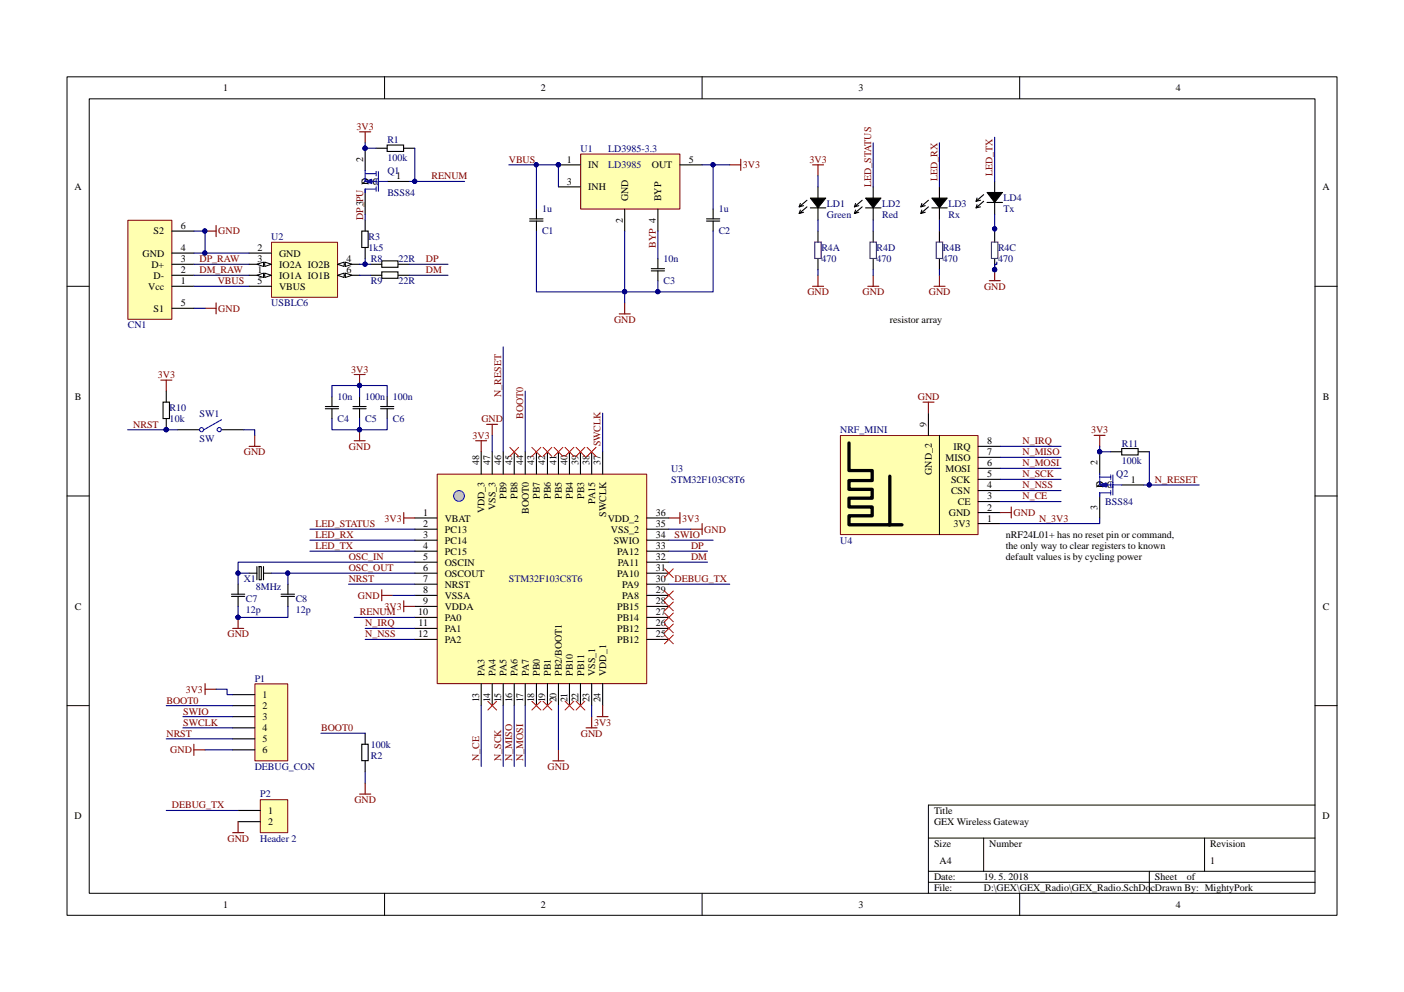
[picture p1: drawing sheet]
<svg xmlns="http://www.w3.org/2000/svg" width="297mm" height="210mm" viewBox="0 0 297 210" stroke-linecap="round" stroke-linejoin="round" font-family="sans-serif">
<path d="M14.2 16.3h268.7v177.4h-268.7z" fill="none" stroke="#000" stroke-width=".21"/>
<path d="M18.9 21h259.3v168h-259.3z" fill="#fff"/>
<g fill="none" stroke="#000" stroke-width=".21">
<path d="M81.4 16.2v4.7M148.5 16.2v4.7M215.7 16.2v4.7M18.9 20.9h259.3v168.1h-259.3zM14.2 60.6h4.6M278.2 60.6h4.7M14.2 104.9h4.6M278.2 104.9h4.7M14.2 149.3h4.6M278.2 149.3h4.7M196.4 177.3h81.8M208.1 177.3v7.1"/>
<path d="M254.8 177.3v7.1M278.2 170.3h-81.8v18.7M81.4 189v4.7M148.5 189v4.7M196.4 184.4h81.8M196.4 186.7h81.8M215.7 189v4.7M243.2 184.4v4.6"/>
</g>
<path d="M92.5 100.4h44.3v44.3h-44.3z" fill="#ffffb0"/>
<path d="M92.5 100.3h44.3v44.4h-44.3z" fill="none" stroke="#800000" stroke-width=".21"/>
<g fill="none" stroke="#000" stroke-width=".23">
<path d="M101.8 95.6v4.7M104.1 95.6v4.7M106.5 95.6v4.7M108.8 95.6v4.7M111.1 95.6v4.7M113.5 95.6v4.7M115.8 95.6v4.7M118.1 95.6v4.7M120.5 95.6v4.7M122.8 95.6v4.7M125.2 95.6v4.7M127.5 95.6v4.7"/>
<path d="M87.8 109.6h4.7M87.8 112h4.7M87.8 114.3h4.7M87.8 116.6h4.7M87.8 119h4.7M136.9 109.6h4.6M136.9 112h4.6M136.9 114.3h4.6M136.9 116.6h4.6M136.9 119h4.6M87.8 121.3h4.7M87.8 123.6h4.7"/>
<path d="M87.8 126h4.7M87.8 128.3h4.7M87.8 130.6h4.7M87.8 133h4.7M87.8 135.3h4.7M136.9 121.3h4.6M136.9 123.6h4.6M136.9 126h4.6M136.9 128.3h4.6M136.9 130.6h4.6M136.9 133h4.6M136.9 135.3h4.6"/>
<path d="M101.8 144.7v4.6M104.1 144.7v4.6M106.5 144.7v4.6M108.8 144.7v4.6M111.1 144.7v4.6M113.5 144.7v4.6M115.8 144.7v4.6M118.1 144.7v4.6M120.5 144.7v4.6M122.8 144.7v4.6M125.2 144.7v4.6M127.5 144.7v4.6"/>
</g>
<circle cx="97.1" cy="104.9" r="1.14" fill="#c0c0c0"/>
<circle cx="97.1" cy="104.9" r="1.14" fill="none" stroke="#00f" stroke-width=".21"/>
<path d="M122.9 32.6h20.9v11.6h-20.9z" fill="#ffffb0"/>
<path d="M122.8 32.6h21v11.6h-21z" fill="none" stroke="#800000" stroke-width=".21"/>
<path d="M118.1 34.9h4.7" fill="none" stroke="#000" stroke-width=".23"/>
<circle cx="118.1" cy="34.9" r=".44" fill="#000080"/>
<circle cx="118.1" cy="34.9" r=".44" fill="none" stroke="#000080" stroke-width=".21"/>
<path d="M118.1 39.5h4.7M143.8 34.9h4.7M132.2 44.2v4.7M139.2 44.2v4.7" fill="none" stroke="#000" stroke-width=".23"/>
<circle cx="118.1" cy="34.9" r=".44" fill="#000080"/>
<circle cx="118.1" cy="34.9" r=".44" fill="none" stroke="#000080" stroke-width=".21"/>
<path d="M112.1 46.8h2.8M112.1 46.3h2.8M113.5 44.2v2.1M113.5 46.8v2.1M137.8 57.3h2.8M137.8 56.9h2.8M139.2 54.7v2.2M139.2 57.3v2.1M149.5 46.8h2.8M149.5 46.3h2.8M150.9 44.2v2.1M150.9 46.8v2.1" fill="none" stroke="#000" stroke-width=".23"/>
<path d="M131 66.4h2.3M132.2 64.1v2.3" fill="none" stroke="#800000" stroke-width=".23"/>
<path d="M27.1 46.7h9.3v20.9h-9.3z" fill="#ffffb0"/>
<path d="M27 46.6h9.4v21h-9.4z" fill="none" stroke="#800000" stroke-width=".21"/>
<path d="M36.4 48.9h4.6M36.4 53.6h4.6M36.4 58.3h4.6M36.4 55.9h4.6M36.4 65.2h4.6M36.4 60.6h4.6" fill="none" stroke="#000" stroke-width=".23"/>
<path d="M57.5 51.3h13.9v11.6h-13.9z" fill="#ffffb0"/>
<path d="M57.4 51.3h14v11.6h-14z" fill="none" stroke="#800000" stroke-width=".21"/>
<path d="M52.7 58.3h4.7" fill="none" stroke="#000" stroke-width=".23"/>
<path d="M56 57.8l1.4 .5-1.4 .4z" fill="#fff"/>
<path d="M56 57.8l1.4 .5-1.4 .4z" fill="none" stroke="#000" stroke-width=".21"/>
<path d="M54.4 58.3l1.3-.5v.9z" fill="#fff"/>
<path d="M54.4 58.3l1.3-.5v.9z" fill="none" stroke="#000" stroke-width=".21"/>
<path d="M71.4 58.3h4.7" fill="none" stroke="#000" stroke-width=".23"/>
<path d="M71.4 58.3l1.4-.5v.9z" fill="#fff"/>
<path d="M71.4 58.3l1.4-.5v.9z" fill="none" stroke="#000" stroke-width=".21"/>
<path d="M73.1 57.8l1.4 .5-1.4 .4z" fill="#fff"/>
<path d="M73.1 57.8l1.4 .5-1.4 .4z" fill="none" stroke="#000" stroke-width=".21"/>
<path d="M71.4 55.9h4.7" fill="none" stroke="#000" stroke-width=".23"/>
<path d="M71.4 55.9l1.4-.4v.9z" fill="#fff"/>
<path d="M71.4 55.9l1.4-.4v.9z" fill="none" stroke="#000" stroke-width=".21"/>
<path d="M73.1 55.5l1.4 .4-1.4 .5z" fill="#fff"/>
<path d="M73.1 55.5l1.4 .4-1.4 .5z" fill="none" stroke="#000" stroke-width=".21"/>
<path d="M52.7 55.9h4.7" fill="none" stroke="#000" stroke-width=".23"/>
<path d="M56 55.5l1.4 .4-1.4 .5z" fill="#fff"/>
<path d="M56 55.5l1.4 .4-1.4 .5z" fill="none" stroke="#000" stroke-width=".21"/>
<path d="M54.4 55.9l1.3-.4v.9z" fill="#fff"/>
<path d="M54.4 55.9l1.3-.4v.9zM171.4 41.9h3.3l-1.6 2.1z" fill="none" stroke="#000" stroke-width=".21"/>
<g fill="none" stroke="#000" stroke-width=".23">
<path d="M173.1 39.5v2.4M52.7 53.6h4.7M169.3 44.4l-.2 .8M169.3 43.1l-.2 .7M170.7 43.8l-1.6 1.4 .9-.3M170.7 42.4l-1.6 1.4 .9-.3M171.4 44h3.3M173.1 44v2.6M52.7 60.6h4.7M54.4 119.9v2.8M54.8 119.9h.5v2.8h-.5zM55.7 119.9v2.8"/>
<path d="M49 126.2h2.8M49 125.7h2.8M50.4 123.6v2.1M50.4 126.2v2.1M52.7 121.3h1.7M55.7 121.3h1.7M59.5 126.2h2.8M59.5 125.7h2.8M60.9 123.6v2.1M60.9 126.2v2.1"/>
</g>
<path d="M171.9 34.9h2.3M173.1 34.9v2.3M173.1 58.3v2.3M43.4 65.2h2.3M45.7 64.1v2.3M171.9 60.6h2.3M49.2 133h2.4M50.4 130.6v2.4" fill="none" stroke="#800000" stroke-width=".23"/>
<path d="M171.4 41.9h3.3l-1.6 2.1z" fill="#000"/>
<circle cx="50.4" cy="130.6" r=".44" fill="#000080"/>
<circle cx="50.4" cy="130.6" r=".44" fill="none" stroke="#000080" stroke-width=".21"/>
<path d="M154.4 34.9h2.3M156.7 33.7v2.4M43.4 48.9h2.3M45.7 47.7v2.4" fill="none" stroke="#800000" stroke-width=".23"/>
<path d="M76.5 48.9h1.4v3.5h-1.4zM77.3 46.6v2.3M77.3 52.4v2.3M78.4 55.9h2.4M78.4 58.3h2.4M80.8 55.2h3.4v1.4h-3.4zM80.8 57.5h3.4v1.4h-3.4zM84.3 55.9h2.3M84.3 58.3h2.3" fill="none" stroke="#000" stroke-width=".23"/>
<circle cx="43.3" cy="48.9" r=".44" fill="#000080"/>
<circle cx="43.3" cy="48.9" r=".44" fill="none" stroke="#000080" stroke-width=".21"/>
<path d="M76.1 27.9h2.3M77.3 27.9v2.3M52.7 94.4h2.4M53.9 92.1v2.3" fill="none" stroke="#800000" stroke-width=".23"/>
<path d="M79.6 31.4h2.3M81.9 30.7h3.5v1.3h-3.5zM85.4 31.4h2.4M35.2 82.8v2.3M35.2 88.6v2.3" fill="none" stroke="#000" stroke-width=".23"/>
<circle cx="35.2" cy="90.9" r=".44" fill="#000080"/>
<circle cx="35.2" cy="90.9" r=".44" fill="none" stroke="#000080" stroke-width=".21"/>
<path d="M34.5 85.1h1.4v3.5h-1.4z" fill="none" stroke="#000" stroke-width=".23"/>
<circle cx="35.2" cy="90.9" r=".44" fill="#000080"/>
<circle cx="35.2" cy="90.9" r=".44" fill="none" stroke="#000080" stroke-width=".21"/>
<g fill="none" stroke="#800000" stroke-width=".23">
<path d="M34 80.4h2.4M35.2 80.4v2.4M100.6 93.3h2.4M101.8 93.3v2.3M103 89.8h2.3M104.1 89.8v2.3M141.5 109.6h2.3M143.8 108.5v2.3M146.2 112h2.3M148.5 110.8v2.3M80.8 124.8v2.3M80.8 126h2.3"/>
<path d="M85.4 127.1v2.4M85.4 128.3h2.4M43.4 144.7v2.3M43.4 145.8h2.3M124 154h2.3M125.2 151.6v2.4M126.3 151.6h2.3M127.5 149.3v2.3"/>
</g>
<path d="M177.8 92.2h29.1v20.9h-29.1z" fill="#ffffb0"/>
<path d="M177.8 92.2h29.1v20.9h-29.1z" fill="none" stroke="#800000" stroke-width=".21"/>
<path d="M196.4 87.4v4.7M207 99.1h4.6M207 96.8h4.6M207 94.4h4.6M235 95.6h2.3M237.3 94.9h3.5v1.4h-3.5zM240.8 95.6h2.4M207 110.8h4.6M207 108.5h4.6M207 106.1h4.6M207 103.8h4.6M207 101.4h4.6" fill="none" stroke="#000" stroke-width=".23"/>
<path d="M179.6 93.7v5.9h4.9v2.1h-4.9v1.8h4.9v1.9h-4.9v1.9h4.9v1.8h-4.9v1.9h8.7v-10.2M188 111h2.8" fill="none" stroke="#000" stroke-width=".7"/>
<path d="M198.8 92.1v21" fill="none" stroke="#000" stroke-width=".21"/>
<path d="M195.3 85.1h2.3M196.4 85.1v2.3M231.5 92.1h2.3M232.7 92.1v2.3M211.6 108.5h2.3M213.9 107.3v2.3" fill="none" stroke="#800000" stroke-width=".23"/>
<path d="M212.9 112.1h38.4v10.4h-38.4z" fill="#fff"/>
<path d="M212.8 112h38.5v10.5h-38.5z" fill="none" stroke="#fff" stroke-width=".21"/>
<path d="M68.8 86.5h2.8M68.8 86h2.8M70.2 83.9v2.1M70.2 86.5v2.1M74.7 86.5h2.8M74.7 86h2.8M76.1 83.9v2.1M76.1 86.5v2.1M80.5 86.5h2.8M80.5 86h2.8M81.9 83.9v2.1M81.9 86.5v2.1" fill="none" stroke="#000" stroke-width=".23"/>
<path d="M74.9 93.3h2.4M76.1 90.9v2.4" fill="none" stroke="#800000" stroke-width=".23"/>
<circle cx="76.1" cy="90.9" r=".44" fill="#000080"/>
<circle cx="76.1" cy="90.9" r=".44" fill="none" stroke="#000080" stroke-width=".21"/>
<path d="M74.9 79.2h2.4M76.1 79.2v2.4" fill="none" stroke="#800000" stroke-width=".23"/>
<circle cx="76.1" cy="81.6" r=".44" fill="#000080"/>
<circle cx="76.1" cy="81.6" r=".44" fill="none" stroke="#000080" stroke-width=".21"/>
<path d="M184.7 58.3v2.3M198.8 58.3v2.3M209.3 59.4h2.3M210.4 57.1v2.3M183.6 60.6h2.3M197.6 60.6h2.3M85.4 108.5v2.3M85.4 109.6h2.4M118.1 158.7v2.3M76.1 168h2.3M77.3 165.7v2.3M117 161h2.3" fill="none" stroke="#800000" stroke-width=".23"/>
<g fill="none" stroke="#000" stroke-width=".23">
<path d="M184.7 39.5v2.4M198.8 39.5v2.4M210.4 38.4v2.3M181 44.4l-.2 .8M181 43.1l-.2 .7M182.4 43.8l-1.6 1.4 .9-.3M182.4 42.4l-1.6 1.4 .9-.3M183.1 44h3.3M184.7 44v2.6M195 44.4l-.2 .8M195 43.1l-.2 .7M196.4 43.8l-1.6 1.4 .9-.3"/>
<path d="M196.4 42.4l-1.6 1.4 .9-.3M197.1 44h3.3M198.8 44v2.6M206.7 43.3l-.2 .7M206.7 41.9l-.2 .7M208.1 42.6l-1.6 1.4 .9-.2M208.1 41.2l-1.6 1.4 .9-.2M208.8 42.8h3.3M210.4 42.8v2.6"/>
</g>
<path d="M183.1 41.9h3.3l-1.7 2.1zM197.1 41.9h3.3l-1.6 2.1zM208.8 40.7h3.3l-1.7 2.1z" fill="#000"/>
<path d="M183.1 41.9h3.3l-1.7 2.1zM197.1 41.9h3.3l-1.6 2.1zM208.8 40.7h3.3l-1.7 2.1z" fill="none" stroke="#000" stroke-width=".21"/>
<circle cx="210.4" cy="57" r=".44" fill="#000080"/>
<circle cx="210.4" cy="57" r=".44" fill="none" stroke="#000080" stroke-width=".21"/>
<path d="M55.1 169.2h5.8v7h-5.8z" fill="#ffffb0"/>
<path d="M55.1 169.2h5.8v7h-5.8z" fill="none" stroke="#800000" stroke-width=".21"/>
<path d="M173.1 48.9v2.3M173.1 54.7v2.4M198.8 48.9v2.3M198.8 54.7v2.4M210.4 54.7v2.4M37.5 90.9h4.7M46.9 90.9h4.7M50.4 171.5h4.7M50.4 173.9h4.7" fill="none" stroke="#000" stroke-width=".23"/>
<path d="M49.2 176.2h2.4M50.4 173.9v2.3" fill="none" stroke="#800000" stroke-width=".23"/>
<g fill="none" stroke="#00f" stroke-width=".23">
<path d="M46.9 88.8l-3.8 2.1"/>
<circle cx="42.6" cy="90.9" r=".44"/>
<circle cx="46.4" cy="90.9" r=".44"/>
</g>
<path d="M172.4 51.2h1.3v3.5h-1.3zM198.1 51.2h1.3v3.5h-1.3z" fill="none" stroke="#650065" stroke-width=".23"/>
<circle cx="210.4" cy="57" r=".44" fill="#000080"/>
<circle cx="210.4" cy="57" r=".44" fill="none" stroke="#000080" stroke-width=".21"/>
<path d="M210.4 48.9v2.3" fill="none" stroke="#000" stroke-width=".23"/>
<path d="M209.8 51.2h1.3v3.5h-1.3z" fill="none" stroke="#650065" stroke-width=".23"/>
<circle cx="210.4" cy="57" r=".44" fill="#000080"/>
<circle cx="210.4" cy="57" r=".44" fill="none" stroke="#000080" stroke-width=".21"/>
<path d="M77.3 31.4v4.7M81.9 38.4h4.7M77.3 40.7v4.7M184.7 48.9v2.3M184.7 54.7v2.4" fill="none" stroke="#000" stroke-width=".23"/>
<path d="M184.1 51.2h1.3v3.5h-1.3z" fill="none" stroke="#650065" stroke-width=".23"/>
<circle cx="77.2" cy="31.4" r=".45" fill="#000080"/>
<circle cx="77.2" cy="31.4" r=".45" fill="none" stroke="#000080" stroke-width=".21"/>
<path d="M77.3 36.1v2.3h2.3M77.3 36.7h2.3M79.6 36.3v.9M79.6 37.9v1M79.6 39.5v1M80 38.4h1.9M80 36.3v4.2M79.6 40h-2.3v.7" fill="none" stroke="#00f" stroke-width=".23"/>
<path d="M77.3 38.4l1.4-.5v1z" fill="#00f"/>
<path d="M77.3 38.4l1.4-.5v1z" fill="none" stroke="#00f" stroke-width=".21"/>
<circle cx="77.2" cy="31.4" r=".45" fill="#000080"/>
<circle cx="77.2" cy="31.4" r=".45" fill="none" stroke="#000080" stroke-width=".21"/>
<path d="M232.7 95.6v4.7M232.7 104.9v4.7M237.3 102.6h4.7" fill="none" stroke="#000" stroke-width=".23"/>
<circle cx="232.6" cy="95.6" r=".45" fill="#000080"/>
<circle cx="232.6" cy="95.6" r=".45" fill="none" stroke="#000080" stroke-width=".21"/>
<path d="M232.7 100.3v2.3h2.3M232.7 101h2.3M235 104.3h-2.3v.6M235 100.5v.9M235 102.2v.9M235 103.8v.9M235.5 102.6h1.8M235.5 100.5v4.2" fill="none" stroke="#00f" stroke-width=".23"/>
<path d="M232.7 102.6l1.4-.4v.9z" fill="#00f"/>
<path d="M232.7 102.6l1.4-.4v.9z" fill="none" stroke="#00f" stroke-width=".21"/>
<circle cx="232.6" cy="95.6" r=".45" fill="#000080"/>
<circle cx="232.6" cy="95.6" r=".45" fill="none" stroke="#000080" stroke-width=".21"/>
<path d="M54 144.7h6.9v16.3h-6.9z" fill="#ffffb0"/>
<path d="M53.9 144.7h7v16.3h-7z" fill="none" stroke="#800000" stroke-width=".21"/>
<path d="M49.2 147h4.7M49.2 149.3h4.7M49.2 151.6h4.7M49.2 154h4.7M49.2 156.3h4.7M49.2 158.7h4.7M76.5 157.5h1.4v3.5h-1.4zM77.3 155.2v2.3M77.3 161v2.3" fill="none" stroke="#000" stroke-width=".23"/>
<path d="M41 157.5v2.4M41 158.7h2.4" fill="none" stroke="#800000" stroke-width=".23"/>
<path d="M118.1 39.5v-4.6h-4.6v9.3" fill="none" stroke="#000080" stroke-width=".23"/>
<circle cx="113.4" cy="34.9" r=".44" fill="#000080"/>
<circle cx="113.4" cy="34.9" r=".44" fill="none" stroke="#000080" stroke-width=".21"/>
<circle cx="118.1" cy="34.9" r=".44" fill="#000080"/>
<circle cx="118.1" cy="34.9" r=".44" fill="none" stroke="#000080" stroke-width=".21"/>
<path d="M132.2 61.8v2.3" fill="none" stroke="#000080" stroke-width=".23"/>
<circle cx="132.1" cy="61.7" r=".44" fill="#000080"/>
<circle cx="132.1" cy="61.7" r=".44" fill="none" stroke="#000080" stroke-width=".21"/>
<path d="M139.2 59.4v2.4" fill="none" stroke="#000080" stroke-width=".23"/>
<circle cx="139.2" cy="61.7" r=".45" fill="#000080"/>
<circle cx="139.2" cy="61.7" r=".45" fill="none" stroke="#000080" stroke-width=".21"/>
<path d="M107.7 34.9h5.8" fill="none" stroke="#000080" stroke-width=".23"/>
<circle cx="113.4" cy="34.9" r=".44" fill="#000080"/>
<circle cx="113.4" cy="34.9" r=".44" fill="none" stroke="#000080" stroke-width=".21"/>
<path d="M173.1 37.2v2.3M41 58.3h11.7M41 55.9h11.7M41 60.6h11.7M41 65.2h2.4M52.7 121.3h-2.3v2.3" fill="none" stroke="#000080" stroke-width=".23"/>
<circle cx="50.4" cy="121.3" r=".44" fill="#000080"/>
<circle cx="50.4" cy="121.3" r=".44" fill="none" stroke="#000080" stroke-width=".21"/>
<path d="M50.4 128.3v2.3" fill="none" stroke="#000080" stroke-width=".23"/>
<circle cx="50.4" cy="130.6" r=".44" fill="#000080"/>
<circle cx="50.4" cy="130.6" r=".44" fill="none" stroke="#000080" stroke-width=".21"/>
<path d="M60.9 128.3v2.3h-10.5" fill="none" stroke="#000080" stroke-width=".23"/>
<circle cx="50.4" cy="130.6" r=".44" fill="#000080"/>
<circle cx="50.4" cy="130.6" r=".44" fill="none" stroke="#000080" stroke-width=".21"/>
<path d="M150.9 34.9v9.3" fill="none" stroke="#000080" stroke-width=".23"/>
<circle cx="150.8" cy="34.9" r=".45" fill="#000080"/>
<circle cx="150.8" cy="34.9" r=".45" fill="none" stroke="#000080" stroke-width=".21"/>
<path d="M148.5 34.9h5.9" fill="none" stroke="#000080" stroke-width=".23"/>
<circle cx="150.8" cy="34.9" r=".45" fill="#000080"/>
<circle cx="150.8" cy="34.9" r=".45" fill="none" stroke="#000080" stroke-width=".21"/>
<path d="M41 48.9h2.4v4.7M76.1 58.3h2.3M86.6 55.9h8.2M86.6 58.3h8.2" fill="none" stroke="#000080" stroke-width=".23"/>
<circle cx="43.3" cy="48.9" r=".44" fill="#000080"/>
<circle cx="43.3" cy="48.9" r=".44" fill="none" stroke="#000080" stroke-width=".21"/>
<circle cx="43.3" cy="53.5" r=".44" fill="#000080"/>
<circle cx="43.3" cy="53.5" r=".44" fill="none" stroke="#000080" stroke-width=".21"/>
<path d="M77.3 54.7v1.2" fill="none" stroke="#000080" stroke-width=".23"/>
<circle cx="77.2" cy="55.9" r=".45" fill="#000080"/>
<circle cx="77.2" cy="55.9" r=".45" fill="none" stroke="#000080" stroke-width=".21"/>
<path d="M41 53.6h11.7" fill="none" stroke="#000080" stroke-width=".23"/>
<circle cx="43.3" cy="53.5" r=".44" fill="#000080"/>
<circle cx="43.3" cy="53.5" r=".44" fill="none" stroke="#000080" stroke-width=".21"/>
<path d="M76.1 55.9h2.3" fill="none" stroke="#000080" stroke-width=".23"/>
<circle cx="77.2" cy="55.9" r=".45" fill="#000080"/>
<circle cx="77.2" cy="55.9" r=".45" fill="none" stroke="#000080" stroke-width=".21"/>
<path d="M77.3 30.2v1.2h2.3M77.3 45.4v1.2" fill="none" stroke="#000080" stroke-width=".23"/>
<circle cx="77.2" cy="31.4" r=".45" fill="#000080"/>
<circle cx="77.2" cy="31.4" r=".45" fill="none" stroke="#000080" stroke-width=".21"/>
<path d="M87.8 31.4v7h-1.2" fill="none" stroke="#000080" stroke-width=".23"/>
<circle cx="87.7" cy="38.4" r=".44" fill="#000080"/>
<circle cx="87.7" cy="38.4" r=".44" fill="none" stroke="#000080" stroke-width=".21"/>
<path d="M87.8 38.4h10.5" fill="none" stroke="#000080" stroke-width=".23"/>
<circle cx="87.7" cy="38.4" r=".44" fill="#000080"/>
<circle cx="87.7" cy="38.4" r=".44" fill="none" stroke="#000080" stroke-width=".21"/>
<path d="M27 90.9h10.5M51.6 90.9h2.3v1.2M73.7 123.6h14.1" fill="none" stroke="#000080" stroke-width=".23"/>
<circle cx="35.2" cy="90.9" r=".44" fill="#000080"/>
<circle cx="35.2" cy="90.9" r=".44" fill="none" stroke="#000080" stroke-width=".21"/>
<path d="M104.1 92.1v3.5M127.5 87.4v8.2M141.5 112h4.7M141.5 114.3h9.4M141.5 116.6h8.2M141.5 119h8.2M57.4 121.3h3.5v2.3M83.1 126h4.7M45.7 145.8h2.3v1.2h1.2M125.2 149.3v2.3" fill="none" stroke="#000080" stroke-width=".23"/>
<circle cx="60.9" cy="121.3" r=".44" fill="#000080"/>
<circle cx="60.9" cy="121.3" r=".44" fill="none" stroke="#000080" stroke-width=".21"/>
<path d="M60.9 121.3h26.9" fill="none" stroke="#000080" stroke-width=".23"/>
<circle cx="60.9" cy="121.3" r=".44" fill="#000080"/>
<circle cx="60.9" cy="121.3" r=".44" fill="none" stroke="#000080" stroke-width=".21"/>
<path d="M87.8 119h-37.4v2.3" fill="none" stroke="#000080" stroke-width=".23"/>
<circle cx="50.4" cy="121.3" r=".44" fill="#000080"/>
<circle cx="50.4" cy="121.3" r=".44" fill="none" stroke="#000080" stroke-width=".21"/>
<path d="M211.6 94.4h12.9M211.6 96.8h12.9M211.6 99.1h12.9M232.7 94.4v1.2h2.3M211.6 101.4h12.9M211.6 103.8h12.9M211.6 106.1h12.9" fill="none" stroke="#000080" stroke-width=".23"/>
<circle cx="232.6" cy="95.6" r=".45" fill="#000080"/>
<circle cx="232.6" cy="95.6" r=".45" fill="none" stroke="#000080" stroke-width=".21"/>
<path d="M243.2 95.6v7h-1.2" fill="none" stroke="#000080" stroke-width=".23"/>
<circle cx="243.1" cy="102.6" r=".44" fill="#000080"/>
<circle cx="243.1" cy="102.6" r=".44" fill="none" stroke="#000080" stroke-width=".21"/>
<path d="M243.2 102.6h10.5" fill="none" stroke="#000080" stroke-width=".23"/>
<circle cx="243.1" cy="102.6" r=".44" fill="#000080"/>
<circle cx="243.1" cy="102.6" r=".44" fill="none" stroke="#000080" stroke-width=".21"/>
<path d="M76.1 81.6v2.3M232.7 109.6v1.2h-21.1M77.3 133h10.5M77.3 135.3h10.5M101.8 149.3v12.9M106.5 149.3v12.9M108.8 149.3v12.9M111.1 149.3v12.9" fill="none" stroke="#000080" stroke-width=".23"/>
<circle cx="76.1" cy="81.6" r=".44" fill="#000080"/>
<circle cx="76.1" cy="81.6" r=".44" fill="none" stroke="#000080" stroke-width=".21"/>
<path d="M76.1 88.6v2.3" fill="none" stroke="#000080" stroke-width=".23"/>
<circle cx="76.1" cy="90.9" r=".44" fill="#000080"/>
<circle cx="76.1" cy="90.9" r=".44" fill="none" stroke="#000080" stroke-width=".21"/>
<path d="M70.2 88.6v2.3h11.7v-2.3" fill="none" stroke="#000080" stroke-width=".23"/>
<circle cx="76.1" cy="90.9" r=".44" fill="#000080"/>
<circle cx="76.1" cy="90.9" r=".44" fill="none" stroke="#000080" stroke-width=".21"/>
<path d="M70.2 83.9v-2.3h11.7v2.3" fill="none" stroke="#000080" stroke-width=".23"/>
<circle cx="76.1" cy="81.6" r=".44" fill="#000080"/>
<circle cx="76.1" cy="81.6" r=".44" fill="none" stroke="#000080" stroke-width=".21"/>
<g fill="none" stroke="#000080" stroke-width=".23">
<path d="M184.7 30.2v9.3M198.8 30.2v9.3M210.4 29v9.4M173.1 46.6v2.3M173.1 57.1v1.2M184.7 46.6v2.3M184.7 57.1v1.2M198.8 46.6v2.3M198.8 57.1v1.2M210.9 55.5v.4h-.5v1.2M111.1 82.8v12.8M65.6 112h22.2"/>
<path d="M65.6 114.3h22.2M65.6 116.6h22.2M141.5 123.6h12.9M118.1 149.3v9.4M35.2 171.5h15.2"/>
</g>
<circle cx="210.4" cy="57" r=".44" fill="#000080"/>
<circle cx="210.4" cy="57" r=".44" fill="none" stroke="#000080" stroke-width=".21"/>
<path d="M210.4 48.4h.5" fill="none" stroke="#000080" stroke-width=".23"/>
<circle cx="210.4" cy="48.4" r=".44" fill="#000080"/>
<circle cx="210.4" cy="48.4" r=".44" fill="none" stroke="#000080" stroke-width=".21"/>
<path d="M210.4 45.4v3.5" fill="none" stroke="#000080" stroke-width=".23"/>
<circle cx="210.4" cy="48.4" r=".44" fill="#000080"/>
<circle cx="210.4" cy="48.4" r=".44" fill="none" stroke="#000080" stroke-width=".21"/>
<path d="M113.5 48.9v12.9h18.7M139.2 48.9v5.8M106.5 73.4v22.2M74.9 130.6h12.9" fill="none" stroke="#000080" stroke-width=".23"/>
<circle cx="132.1" cy="61.7" r=".44" fill="#000080"/>
<circle cx="132.1" cy="61.7" r=".44" fill="none" stroke="#000080" stroke-width=".21"/>
<path d="M150.9 48.9v12.9h-18.7" fill="none" stroke="#000080" stroke-width=".23"/>
<circle cx="132.1" cy="61.7" r=".44" fill="#000080"/>
<circle cx="132.1" cy="61.7" r=".44" fill="none" stroke="#000080" stroke-width=".21"/>
<circle cx="139.2" cy="61.7" r=".45" fill="#000080"/>
<circle cx="139.2" cy="61.7" r=".45" fill="none" stroke="#000080" stroke-width=".21"/>
<path d="M132.2 48.9v12.9" fill="none" stroke="#000080" stroke-width=".23"/>
<circle cx="132.1" cy="61.7" r=".44" fill="#000080"/>
<circle cx="132.1" cy="61.7" r=".44" fill="none" stroke="#000080" stroke-width=".21"/>
<path d="M35.2 149.3h14M35.2 156.3h14M38.7 151.6h10.5M38.7 154h10.5M43.4 158.7h5.8M67.9 155.2h9.4M77.3 163.3v2.4" fill="none" stroke="#000080" stroke-width=".23"/>
<g fill="none" stroke="#f00" stroke-width=".21">
<path d="M107.9 94.7l1.8 1.9M109.7 94.7l-1.8 1.9M112.5 94.7l1.9 1.9M114.4 94.7l-1.9 1.9M114.9 94.7l1.9 1.9M116.8 94.7l-1.9 1.9M117.2 94.7l1.9 1.9M119.1 94.7l-1.9 1.9M119.5 94.7l1.9 1.9M121.4 94.7l-1.9 1.9M121.9 94.7l1.8 1.9M123.7 94.7l-1.8 1.9"/>
<path d="M124.2 94.7l1.9 1.9M126.1 94.7l-1.9 1.9M140.6 120.4l1.8 1.8M140.6 125.1l1.8 1.8M140.6 127.4l1.8 1.8M140.6 129.7l1.8 1.9M140.6 132l1.8 1.9M140.6 134.4l1.8 1.8M142.4 120.4l-1.8 1.8M142.4 125.1l-1.8 1.8M142.4 127.4l-1.8 1.8M142.4 129.7l-1.8 1.9"/>
<path d="M142.4 132l-1.8 1.9M142.4 134.4l-1.8 1.8M103.2 148.4l1.9 1.8M105.1 148.4l-1.9 1.8M112.5 148.4l1.9 1.8M114.4 148.4l-1.9 1.8M114.9 148.4l1.9 1.8M116.8 148.4l-1.9 1.8M119.5 148.4l1.9 1.8M121.4 148.4l-1.9 1.8M121.9 148.4l1.8 1.8M123.7 148.4l-1.8 1.8"/>
</g>
<g font-size="2.1">
<text x="47.2" y="19.3">1</text>
<text x="114.4" y="19.3">2</text>
<text x="181.6" y="19.3">3</text>
<text x="248.8" y="19.3">4</text>
<text x="76.8" y="34.2" transform="rotate(-90 76.8 34.2)">2</text>
<text x="119.9" y="34.5">1</text>
<text x="124.5" y="35.6">IN</text>
<text x="137.9" y="35.6">OUT</text>
<text x="145.8" y="34.5">5</text>
<text x="15.7" y="40.3">A</text>
<text x="78" y="39.1" transform="rotate(-90 78 39.1)">D</text>
<text x="78" y="38.9" transform="rotate(-90 78 38.9)">S</text>
<text x="78.8" y="39.1">G</text>
<text x="83.8" y="38">1</text>
<text x="119.9" y="39.1">3</text>
<text x="124.5" y="40.3">INH</text>
<text x="279.8" y="40.3">A</text>
<text x="76.8" y="43.7" transform="rotate(-90 76.8 43.7)">3</text>
<text x="131.7" y="47.2" transform="rotate(-90 131.7 47.2)">2</text>
<text x="132.9" y="42.6" transform="rotate(-90 132.9 42.6)">GND</text>
<text x="139.9" y="42.6" transform="rotate(-90 139.9 42.6)">BYP</text>
<text x="32.5" y="49.6">S2</text>
<text x="38.3" y="53.1">4</text>
<text x="38.3" y="48.5">6</text>
<text x="54.5" y="53.1">2</text>
<text x="30.2" y="54.3">GND</text>
<text x="32" y="56.6">D+</text>
<text x="32.5" y="59">D-</text>
<text x="38.3" y="57.8">2</text>
<text x="38.3" y="55.5">3</text>
<text x="54.5" y="57.8">1</text>
<text x="54.5" y="55.5">3</text>
<text x="59.1" y="59">IO1A IO1B</text>
<text x="59.1" y="56.6">IO2A IO2B</text>
<text x="59.1" y="54.3">GND</text>
<text x="73.3" y="57.8">6</text>
<text x="73.3" y="55.5">4</text>
<text x="31.4" y="61.3">Vcc</text>
<text x="32.5" y="66">S1</text>
<text x="38.3" y="60.2">1</text>
<text x="38.3" y="64.8">5</text>
<text x="54.5" y="60.2">5</text>
<text x="59.1" y="61.3">VBUS</text>
<text x="188.3" y="68.3">resistor array</text>
<text x="15.8" y="84.7">B</text>
<text x="279.9" y="84.7">B</text>
<text x="196" y="90.3" transform="rotate(-90 196 90.3)">9</text>
<text x="201.7" y="95.2">IRQ</text>
<text x="208.8" y="94">8</text>
<text x="101.3" y="98.4" transform="rotate(-90 101.3 98.4)">48</text>
<text x="103.7" y="98.4" transform="rotate(-90 103.7 98.4)">47</text>
<text x="106" y="98.4" transform="rotate(-90 106 98.4)">46</text>
<text x="108.4" y="98.4" transform="rotate(-90 108.4 98.4)">45</text>
<text x="110.7" y="98.4" transform="rotate(-90 110.7 98.4)">44</text>
<text x="113" y="98.4" transform="rotate(-90 113 98.4)">43</text>
<text x="115.4" y="98.4" transform="rotate(-90 115.4 98.4)">42</text>
<text x="117.7" y="98.4" transform="rotate(-90 117.7 98.4)">41</text>
<text x="120.1" y="98.4" transform="rotate(-90 120.1 98.4)">40</text>
<text x="122.4" y="98.4" transform="rotate(-90 122.4 98.4)">39</text>
<text x="124.7" y="98.4" transform="rotate(-90 124.7 98.4)">38</text>
<text x="127" y="98.4" transform="rotate(-90 127 98.4)">37</text>
<text x="197.1" y="100.5" transform="rotate(-90 197.1 100.5)">GND_2</text>
<text x="200.1" y="99.8">MOSI</text>
<text x="200.1" y="97.5">MISO</text>
<text x="208.8" y="101">5</text>
<text x="208.8" y="98.7">6</text>
<text x="208.8" y="96.4">7</text>
<text x="232.2" y="98.4" transform="rotate(-90 232.2 98.4)">2</text>
<text x="104.9" y="107.9" transform="rotate(-90 104.9 107.9)">VSS_3</text>
<text x="107.2" y="105.6" transform="rotate(-90 107.2 105.6)">PB9</text>
<text x="109.5" y="105.6" transform="rotate(-90 109.5 105.6)">PB8</text>
<text x="114.2" y="105.6" transform="rotate(-90 114.2 105.6)">PB7</text>
<text x="116.5" y="105.6" transform="rotate(-90 116.5 105.6)">PB6</text>
<text x="118.9" y="105.6" transform="rotate(-90 118.9 105.6)">PB5</text>
<text x="121.2" y="105.6" transform="rotate(-90 121.2 105.6)">PB4</text>
<text x="123.6" y="105.6" transform="rotate(-90 123.6 105.6)">PB3</text>
<text x="125.9" y="106.6" transform="rotate(-90 125.9 106.6)">PA15</text>
<text x="201.2" y="104.5">CSN</text>
<text x="201.2" y="102.2">SCK</text>
<text x="202.6" y="106.8">CE</text>
<text x="208.8" y="105.7">3</text>
<text x="208.8" y="103.3">4</text>
<text x="232.2" y="107.9" transform="rotate(-90 232.2 107.9)">3</text>
<text x="233.4" y="103.3" transform="rotate(-90 233.4 103.3)">D</text>
<text x="233.4" y="103.1" transform="rotate(-90 233.4 103.1)">S</text>
<text x="234.2" y="103.3">G</text>
<text x="239.2" y="102.2">1</text>
<text x="89.5" y="109.2">1</text>
<text x="89.5" y="111.5">2</text>
<text x="89.5" y="113.8">3</text>
<text x="94.1" y="110.4">VBAT</text>
<text x="94.1" y="112.7">PC13</text>
<text x="102.5" y="108.6" transform="rotate(-90 102.5 108.6)">VDD_3</text>
<text x="111.9" y="108.7" transform="rotate(-90 111.9 108.7)">BOOT0</text>
<text x="128.2" y="109.3" transform="rotate(-90 128.2 109.3)">SWCLK</text>
<text x="128.6" y="110.4">VDD_2</text>
<text x="129.2" y="112.7">VSS_2</text>
<text x="138.7" y="113.8">34</text>
<text x="138.7" y="111.5">35</text>
<text x="138.7" y="109.2">36</text>
<text x="200.7" y="109.2">GND</text>
<text x="201.7" y="111.5">3V3</text>
<text x="208.8" y="110.4">1</text>
<text x="208.8" y="108">2</text>
<text x="212.8" y="113.8">nRF24L01+ has no reset pin or command,</text>
<text x="89.5" y="116.2">4</text>
<text x="89.5" y="118.5">5</text>
<text x="94.1" y="115">PC14</text>
<text x="94.1" y="117.3">PC15</text>
<text x="94.1" y="119.7">OSCIN</text>
<text x="129.8" y="115">SWIO</text>
<text x="130.6" y="117.3">PA12</text>
<text x="130.7" y="119.7">PA11</text>
<text x="138.7" y="118.5">32</text>
<text x="138.7" y="116.2">33</text>
<text x="212.8" y="116.2">the only way to clear registers to known</text>
<text x="212.8" y="118.5">default values is by cycling power</text>
<text x="89.5" y="120.9">6</text>
<text x="89.5" y="123.2">7</text>
<text x="89.5" y="125.5">8</text>
<text x="94.1" y="122">OSCOUT</text>
<text x="94.1" y="124.4">NRST</text>
<text x="130.6" y="122">PA10</text>
<text x="131.7" y="124.4">PA9</text>
<text x="138.7" y="125.5">29</text>
<text x="138.7" y="123.2">30</text>
<text x="138.7" y="120.9">31</text>
<text x="15.8" y="129">C</text>
<text x="88.5" y="130.2">10</text>
<text x="89.5" y="127.9">9</text>
<text x="94.1" y="126.7">VSSA</text>
<text x="94.1" y="129">VDDA</text>
<text x="94.1" y="131.4">PA0</text>
<text x="130.6" y="131.4">PB14</text>
<text x="130.6" y="129">PB15</text>
<text x="131.7" y="126.7">PA8</text>
<text x="138.7" y="130.2">27</text>
<text x="138.7" y="127.9">28</text>
<text x="279.9" y="129">C</text>
<text x="88.5" y="134.9">12</text>
<text x="88.6" y="132.5">11</text>
<text x="94.1" y="133.7">PA1</text>
<text x="94.1" y="136.1">PA2</text>
<text x="130.6" y="136.1">PB12</text>
<text x="130.6" y="133.7">PB12</text>
<text x="138.7" y="134.9">25</text>
<text x="138.7" y="132.5">26</text>
<text x="102.5" y="143" transform="rotate(-90 102.5 143)">PA3</text>
<text x="104.9" y="143" transform="rotate(-90 104.9 143)">PA4</text>
<text x="107.2" y="143" transform="rotate(-90 107.2 143)">PA5</text>
<text x="109.5" y="143" transform="rotate(-90 109.5 143)">PA6</text>
<text x="111.9" y="143" transform="rotate(-90 111.9 143)">PA7</text>
<text x="114.2" y="143" transform="rotate(-90 114.2 143)">PB0</text>
<text x="116.5" y="143" transform="rotate(-90 116.5 143)">PB1</text>
<text x="118.9" y="143" transform="rotate(-90 118.9 143)">PB2/BOOT1</text>
<text x="121.2" y="143" transform="rotate(-90 121.2 143)">PB10</text>
<text x="123.6" y="143" transform="rotate(-90 123.6 143)">PB11</text>
<text x="125.9" y="143" transform="rotate(-90 125.9 143)">VSS_1</text>
<text x="128.2" y="143" transform="rotate(-90 128.2 143)">VDD_1</text>
<text x="55.5" y="147.7">1</text>
<text x="101.3" y="148.6" transform="rotate(-90 101.3 148.6)">13</text>
<text x="103.7" y="148.6" transform="rotate(-90 103.7 148.6)">14</text>
<text x="106" y="148.6" transform="rotate(-90 106 148.6)">15</text>
<text x="108.4" y="148.6" transform="rotate(-90 108.4 148.6)">16</text>
<text x="110.7" y="148.6" transform="rotate(-90 110.7 148.6)">17</text>
<text x="113" y="148.6" transform="rotate(-90 113 148.6)">18</text>
<text x="115.4" y="148.6" transform="rotate(-90 115.4 148.6)">19</text>
<text x="117.7" y="148.6" transform="rotate(-90 117.7 148.6)">20</text>
<text x="120.1" y="148.6" transform="rotate(-90 120.1 148.6)">21</text>
<text x="122.4" y="148.6" transform="rotate(-90 122.4 148.6)">22</text>
<text x="124.7" y="148.6" transform="rotate(-90 124.7 148.6)">23</text>
<text x="127" y="148.6" transform="rotate(-90 127 148.6)">24</text>
<text x="55.5" y="150.1">2</text>
<text x="55.5" y="152.4">3</text>
<text x="55.5" y="154.7">4</text>
<text x="55.5" y="157.1">5</text>
<text x="55.5" y="159.4">6</text>
<text x="15.7" y="173.4">D</text>
<text x="56.7" y="172.3">1</text>
<text x="197.6" y="172.3">Title</text>
<text x="279.8" y="173.4">D</text>
<text x="56.7" y="174.6">2</text>
<text x="197.6" y="179.2">Size</text>
<text x="197.6" y="174.6">GEX Wireless Gateway</text>
<text x="209.3" y="179.2">Number</text>
<text x="256" y="179.2">Revision</text>
<text x="198.8" y="182.8">A4</text>
<text x="256" y="182.8">1</text>
<text x="197.6" y="186.3">Date:</text>
<text x="197.6" y="188.6">File:</text>
<text x="208.1" y="186.3">19. 5. 2018</text>
<text x="208.1" y="188.6">D:\GEX\GEX_Radio\GEX_Radio.SchDocDrawn By: MightyPork</text>
<text x="244.3" y="186.3">Sheet</text>
<text x="251.1" y="186.3">of</text>
<text x="47.2" y="192.1">1</text>
<text x="114.4" y="192.1">2</text>
<text x="181.6" y="192.1">3</text>
<text x="248.8" y="192.1">4</text>
</g>
<g font-size="2.1" fill="#800000">
<text x="75.4" y="27.4">3V3</text>
<text x="107.7" y="34.5">VBUS</text>
<text x="157.2" y="35.6">3V3</text>
<text x="171.3" y="34.5">3V3</text>
<text x="91.3" y="38">RENUM</text>
<text x="184.3" y="39.6" transform="rotate(-90 184.3 39.6)">LED_STATUS</text>
<text x="198.3" y="38.4" transform="rotate(-90 198.3 38.4)">LED_RX</text>
<text x="210" y="37.3" transform="rotate(-90 210 37.3)">LED_TX</text>
<text x="76.8" y="46.6" transform="rotate(-90 76.8 46.6)">DP_PU</text>
<text x="46.2" y="49.6">GND</text>
<text x="138.7" y="52.4" transform="rotate(-90 138.7 52.4)">BYP 4</text>
<text x="42.2" y="55.5">DP_RAW</text>
<text x="42.2" y="57.8">DM_RAW</text>
<text x="90.1" y="55.5">DP</text>
<text x="90.1" y="57.8">DM</text>
<text x="46.1" y="60.2">VBUS</text>
<text x="46.2" y="66">GND</text>
<text x="170.8" y="62.5">GND</text>
<text x="182.5" y="62.5">GND</text>
<text x="196.5" y="62.5">GND</text>
<text x="208.2" y="61.3">GND</text>
<text x="129.9" y="68.3">GND</text>
<text x="33.4" y="80">3V3</text>
<text x="74.3" y="78.8">3V3</text>
<text x="106" y="83.9" transform="rotate(-90 106 83.9)">N_RESET</text>
<text x="101.9" y="89.3">GND</text>
<text x="110.7" y="88.6" transform="rotate(-90 110.7 88.6)">BOOT0</text>
<text x="194.2" y="84.7">GND</text>
<text x="28.2" y="90.5">NRST</text>
<text x="73.8" y="95.2">GND</text>
<text x="100" y="92.8">3V3</text>
<text x="127" y="94.4" transform="rotate(-90 127 94.4)">SWCLK</text>
<text x="216.3" y="94">N_IRQ</text>
<text x="230.8" y="91.7">3V3</text>
<text x="51.6" y="96.4">GND</text>
<text x="216.3" y="96.4">N_MISO</text>
<text x="216.3" y="98.7">N_MOSI</text>
<text x="216.3" y="101">N_SCK</text>
<text x="216.3" y="103.3">N_NSS</text>
<text x="216.3" y="105.7">N_CE</text>
<text x="244.3" y="102.2">N_RESET</text>
<text x="66.8" y="111.5">LED_STATUS</text>
<text x="66.8" y="113.8">LED_RX</text>
<text x="81.4" y="110.4">3V3</text>
<text x="142.7" y="113.8">SWIO</text>
<text x="144.4" y="110.4">3V3</text>
<text x="149" y="112.7">GND</text>
<text x="214.5" y="109.2">GND</text>
<text x="219.8" y="110.4">N_3V3</text>
<text x="66.8" y="116.2">LED_TX</text>
<text x="73.8" y="118.5">OSC_IN</text>
<text x="146.2" y="118.5">DM</text>
<text x="146.2" y="116.2">DP</text>
<text x="73.8" y="120.9">OSC_OUT</text>
<text x="73.8" y="123.2">NRST</text>
<text x="142.7" y="123.2">DEBUG_TX</text>
<text x="75.7" y="126.7">GND</text>
<text x="76.1" y="130.2">RENUM</text>
<text x="81.4" y="129">3V3</text>
<text x="48.1" y="134.9">GND</text>
<text x="77.3" y="132.5">N_IRQ</text>
<text x="77.3" y="134.9">N_NSS</text>
<text x="35.2" y="148.9">BOOT0</text>
<text x="39.3" y="146.6">3V3</text>
<text x="35.2" y="155.9">NRST</text>
<text x="38.7" y="151.2">SWIO</text>
<text x="38.7" y="153.5">SWCLK</text>
<text x="67.9" y="154.7">BOOT0</text>
<text x="122.9" y="155.9">GND</text>
<text x="125.7" y="153.5">3V3</text>
<text x="36" y="159.4">GND</text>
<text x="101.3" y="161" transform="rotate(-90 101.3 161)">N_CE</text>
<text x="106" y="161" transform="rotate(-90 106 161)">N_SCK</text>
<text x="108.4" y="161" transform="rotate(-90 108.4 161)">N_MISO</text>
<text x="110.7" y="161" transform="rotate(-90 110.7 161)">N_MOSI</text>
<text x="115.9" y="162.9">GND</text>
<text x="36.4" y="171.1">DEBUG_TX</text>
<text x="75" y="169.9">GND</text>
<text x="48.1" y="178.1">GND</text>
</g>
<g font-size="2.1" fill="#000080">
<text x="82" y="30.2">R1</text>
<text x="82" y="34">100k</text>
<text x="122.8" y="32.1">U1</text>
<text x="128.7" y="32.1">LD3985-3.3</text>
<text x="82" y="41.4">BSS84</text>
<text x="82" y="36.8">Q1</text>
<text x="114.7" y="45">1u</text>
<text x="152.1" y="45">1u</text>
<text x="175" y="43.8">LD1</text>
<text x="175" y="46.1">Green</text>
<text x="186.6" y="43.8">LD2</text>
<text x="186.6" y="46.1">Red</text>
<text x="200.7" y="43.8">LD3</text>
<text x="200.7" y="46.1">Rx</text>
<text x="212.3" y="42.6">LD4</text>
<text x="212.3" y="45">Tx</text>
<text x="57.4" y="50.8">U2</text>
<text x="78" y="50.8">R3</text>
<text x="78" y="53.1">1k5</text>
<text x="114.7" y="49.6">C1</text>
<text x="152.1" y="49.6">C2</text>
<text x="173.8" y="53.1">R4A</text>
<text x="185.5" y="53.1">R4D</text>
<text x="199.5" y="53.1">R4B</text>
<text x="211.2" y="53.1">R4C</text>
<text x="78.4" y="55.5">R8</text>
<text x="84.3" y="55.5">22R</text>
<text x="140.4" y="55.5">10n</text>
<text x="173.8" y="55.5">470</text>
<text x="185.5" y="55.5">470</text>
<text x="199.5" y="55.5">470</text>
<text x="211.2" y="55.5">470</text>
<text x="57.4" y="64.8">USBLC6</text>
<text x="78.4" y="60.2">R9</text>
<text x="84.3" y="60.2">22R</text>
<text x="140.4" y="60.2">C3</text>
<text x="27" y="69.5">CN1</text>
<text x="35.9" y="87">R10</text>
<text x="35.9" y="89.3">10k</text>
<text x="42.2" y="88.2">SW1</text>
<text x="71.4" y="89.3">C4</text>
<text x="71.4" y="84.7">10n</text>
<text x="77.3" y="89.3">C5</text>
<text x="77.3" y="84.7">100n</text>
<text x="83.1" y="89.3">C6</text>
<text x="83.1" y="84.7">100n</text>
<text x="42.2" y="93.6">SW</text>
<text x="177.8" y="91.7">NRF_MINI</text>
<text x="237.4" y="94.5">R11</text>
<text x="142" y="99.8">U3</text>
<text x="236.2" y="101">Q2</text>
<text x="237.4" y="98.2">100k</text>
<text x="142" y="102.2">STM32F103C8T6</text>
<text x="233.8" y="106.8">BSS84</text>
<text x="177.8" y="115">U4</text>
<text x="51.6" y="123.2">X1</text>
<text x="54.1" y="124.8">8MHz</text>
<text x="52" y="127.4">C7</text>
<text x="52" y="129.8">12p</text>
<text x="62.6" y="127.4">C8</text>
<text x="62.6" y="129.8">12p</text>
<text x="53.9" y="144.2">P1</text>
<text x="78.4" y="160.6">R2</text>
<text x="78.4" y="158.2">100k</text>
<text x="53.9" y="162.9">DEBUG_CON</text>
<text x="55.1" y="168.7">P2</text>
<text x="55.1" y="178.1">Header 2</text>
</g>
<g font-size="2.1" fill="#11037f">
<text x="128.7" y="35.6">LD3985</text>
<text x="107.7" y="123.2">STM32F103C8T6</text>
</g>
</svg>
